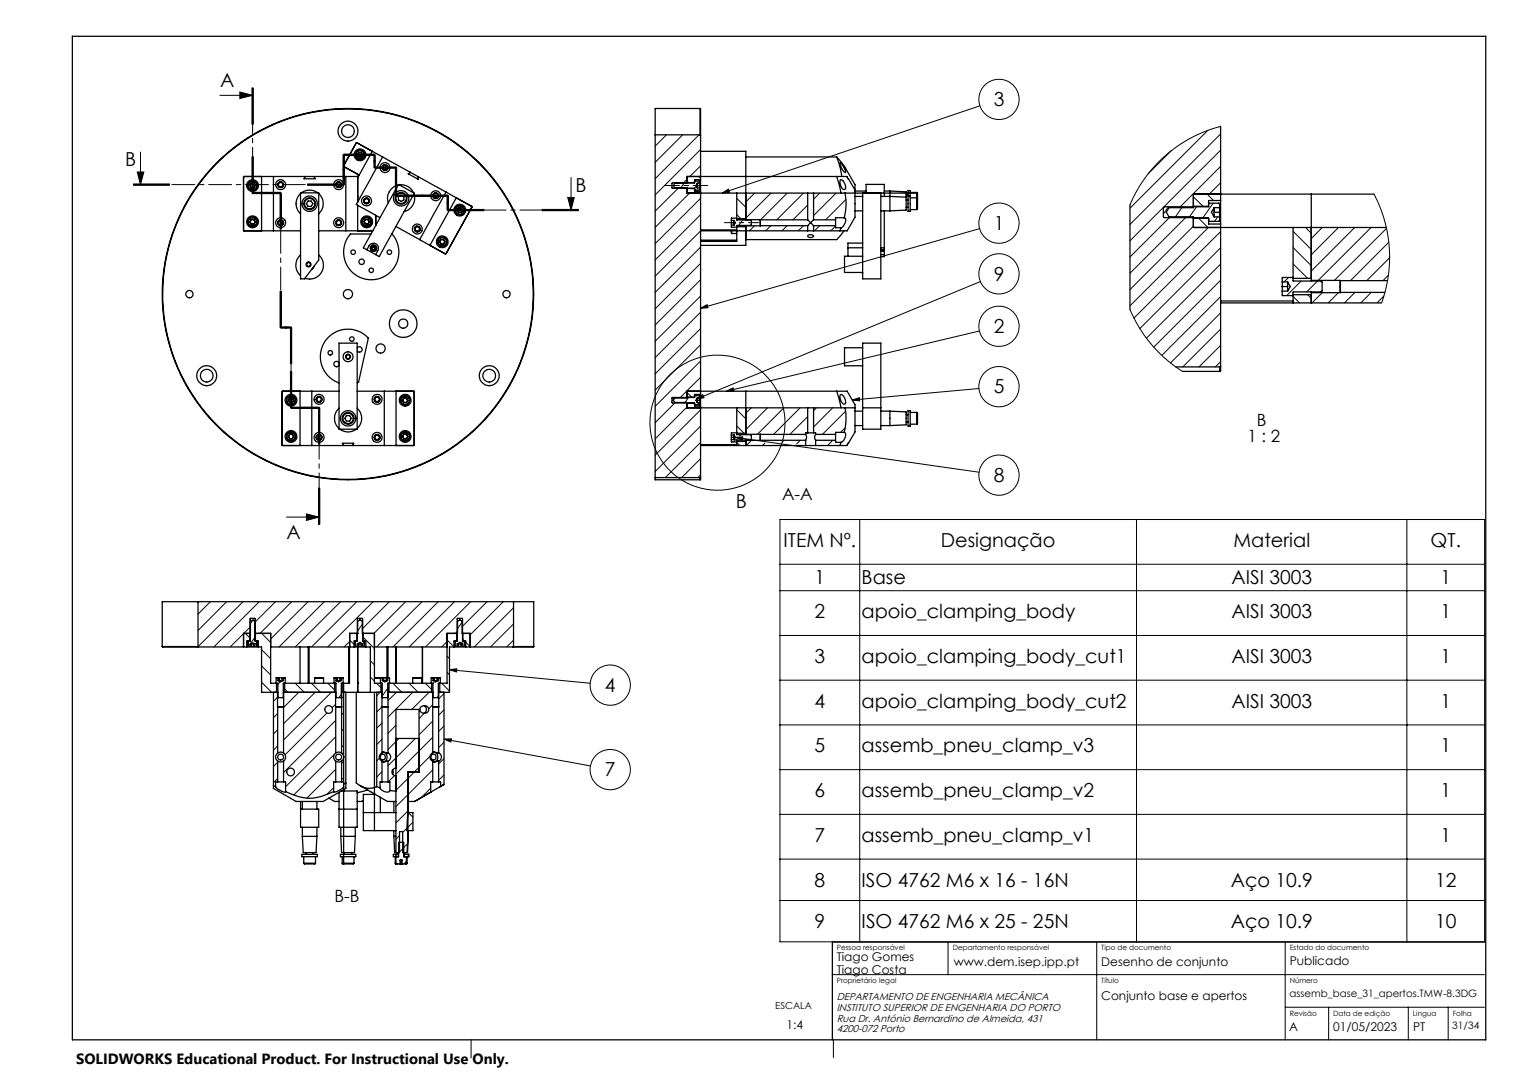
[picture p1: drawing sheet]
<svg xmlns="http://www.w3.org/2000/svg" width="420mm" height="297mm" viewBox="0 0 420 297" stroke-linecap="round" stroke-linejoin="round" font-family="sans-serif">
<g fill="none" stroke="#000" stroke-width=".35">
<path d="M20 10h390v277h-390zM98.2 39.5l.4-.1 4.1 2.4M180.8 37.2v94.6M180.8 37.2h12.4M193.2 29.9l.1 .2v7.3M193.2 37.2l.1 .2M193.2 29.9h-12.4v7.3M193.2 29.9v7.3M193.3 37.4v12.2M336.8 34.9v20.4M67.5 48.7l-.3 .3M69.3 50.6h.8l.3 .6-.3 .7h-.8l-.3-.7z"/>
<path d="M72.2 48.7v15M75.5 48.7v15h7.4M75.5 48.7h8.7M75.5 48.7l-8.3 .1v14.9h8.2M76.7 50.7l-.1 .3M82.9 53.4a3.8 3.8 0 0 0 0 5.6M82.9 53.2h5v18.6l-3.9 5.2h-1.1zM83.2 53.2a3.8 3.8 0 0 1 4.5 0M84.2 48.7l-.3 .7h3.1l-.3-.7M84.2 48.7h2.5M85 55.5h.9l.4 .7-.4 .8h-.9l-.4-.8zM86.7 48.7h8.7"/>
<path d="M87.9 53.4a3.7 3.7 0 0 1 0 5.6M94.9 45.7v.3l4.2 2.3M95.4 48.7v15h-7.5M95.4 48.7h3.3M98.7 54.2h.1M98.7 48.7v7.1M98.7 56.7v7M99 42.1h.7l.4 .6-.4 .7h-.7l-.4-.7zM102.7 41.8l-4.4-2.4-3.5 6.5 4.2 2.3-.3 .5M102.7 41.8l-4 7.3M102.7 41.8l2.9 1.5M103.7 59.4v2.8"/>
<path d="M105.6 43.3l-7.3 13.1 6.6 3.7M105.6 43.3l7.6 4.3M105.7 45.7l-.2 .2M107 46.4v.3M109.9 51.1a3.8 3.8 0 0 0-2.8 4.9M109.9 54.3l.8-.4 .7 .4v.9l-.7 .4-.7-.4zM110.2 51a3.8 3.8 0 0 1 3.9 2.2M113.2 47.6l-.6 .4 2.8 1.5v-.7M113.2 47.6l2.2 1.2M114.2 53.5a3.7 3.7 0 0 1-2.7 4.9M115.4 48.8l7.7 4.2M123.1 53l-7.3 13.1"/>
<path d="M123.1 53l2.8 1.6M125.9 54.6l4.3 2.5-7.2 13-4.4-2.4M125.9 54.6l-7.3 13.1M126.5 57.4h.7l.4 .6-.4 .6h-.7l-.3-.6zM130.1 56.9l.1 .4M189.5 52h2.2M189.5 50.4h2.2M191.7 50.4l-6.3 .2 .2 1.4h6.1M191.7 50h1.4v2.5h-1.4M191.7 52v.8h1.6M192.4 50.6v1.3M192.4 50.6h.7"/>
<path d="M192.4 51.9h.7M192.4 50.6l-.3 .6 .3 .7M192.4 51.2h.7M193.3 49.6v3.2M193.3 49.6h-1.6v.8M193.3 41.8h12.5v18.8M193.3 52.8v56.1M203.3 53.3v7.4h3.9l.1 1.4-4 .2v4.3h-10M205.8 43.3h25.1M222.9 53.3h1.6M222.9 53.3v7.4M224.5 53.3h8.7"/>
<path d="M224.5 53.3v7.4M230.9 43.3l1 3.3 .4 2.1M230.9 43.3l2.2 2.9M230.9 48.7l1.2 4.6M230.9 48.7h2.8l2.2 3.8M230.9 48.7h-41.4v1.9h-3.3l-.4 .6 .4 .7h3.3v1.4h33.4M231.8 44.9l.8 .7a2.4 2.4 0 0 1 .7 2.1 3.6 3.6 0 0 1-1.5-2.8zM231.9 49.7l.1-.1a1.93 1.93 0 0 1 1.1 2.7 1.73 1.73 0 0 1-1.3-1.8zM233.2 46.1l2.7 4.9v1.5M233.2 53.3l.3 3.4-.5 3.4M233.2 53.3h2.7M235.9 53.3v6.7l-2.1 3.7"/>
<path d="M235.9 52.5v.8M235.9 52.7h3.1M235.9 58.2h2.2M235.9 54.2h2.2M236 53.3h9.6M238.1 53.2h5v23.8h-5zM239 53.2v-2.3h5v3.3M243.1 58.2h2.5M243.1 54.2h2.5M244 52.7h1.6M244 58.2v12.6h-.9M245.6 53.3v.9"/>
<path d="M245.6 53.3h4.4M245.6 52.7v.6M245.6 52.7l4.4 .2v.4M245.6 54.2v4M245.6 54.2l4.4 .2M250 53.3v1.1M250 54.4v3.6l-4.4 .2M250 53.7h.6M250 57.2h.6M250 55.2h.6M250.6 53.3v.8M250.6 53.3v-.7h.6v1.5"/>
<path d="M250.6 54.1v4.2h.6v-4.2M250.6 54.1h.6M250.6 53.3h2.4M251.2 53.1h1.8M251.2 57.9h1.8M251.2 54.6h1.8M253 53.1l.2 .1v1.6M253 54.6l.2 .2M253 53.3v1.3M253 53.1v.2M253 54.6v3.3M253.2 54.8v2.9l-.2 .2"/>
<path d="M311.8 56.5v28.9M329.3 56.9h4.2M333.5 56.1l3 .1v4.8l-3 .1M335 57.3v2.6M335 57.3h1.5M335 57.3l-.7 1.3 .7 1.3M335 59.9h1.5M335 58.6h1.5M336.8 55.3h-3.3v1.8h-12.2l-.3 .3v2.4l.3 .3h12.1l.1 .1M336.8 55.3v6.5M361.8 53.6v23.8M379.2 53.6h-49.9v3.7h-6.7l-.8 1.3 .8 1.2h6.7v3h53.3"/>
<path d="M67.2 63.5l.3 .2M69.3 60.6h.8l.3 .6-.3 .7h-.8l-.3-.7zM82.9 70.3a3.8 3.8 0 0 0 0 5.8M86.7 73.4l-.7 1M87.9 70.3a3.8 3.8 0 0 1 .8 4.9 3.8 3.8 0 0 1-4.6 1.6M95.5 63.7h7.4M100.8 60.6h.8l.3 .6-.3 .7h-.8l-.3-.7zM101.2 68.9a2.15 2.15 0 0 1 1.8-1.8 1.36 1.36 0 0 1 1.2 2.1l-.6 1.1M101.2 68.9l-.9-.5 9.7-17.5 4.3 2.4-9.7 17.5-1-.5M101.2 68.9l2.4 1.4M102.4 64.6h-5.7a7.6 7.6 0 0 0 .5 10.5 7.6 7.6 0 0 0 10.5 0 7.6 7.6 0 0 0 .4-10.5M102.8 68.1h.5l.2 .4-.2 .4h-.5l-.2-.4z"/>
<path d="M109.3 62.5l6.5 3.6M115.9 66.2l2.7 1.5M121.7 66.1h.7l.4 .6-.4 .7h-.7l-.4-.7zM123.2 69.9l-.4 .1M193.3 63.7h29.6M193.3 66.3h10M193.3 63.5h10M201.8 63.7l.1 .7M201.8 62.1h.8M201.8 60.9h.8M201.8 61.5h.8M201.9 63.7v.7"/>
<path d="M201.9 64.4h1.4M202.6 60.9v1.2M202.6 60.9l.3 .6-.3 .6M203.3 60.2l-1.5 .1v2.4h1.5M203.3 60.4h2.5M203.3 62.6h2.5M205.8 62.2v.1M205.8 60.6v.1M205.8 62.3v5.4h-12.5M205.8 60.6l17.1 .1M205.8 62.3h4M209.8 62.3v-1.7v1.7"/>
<path d="M209.8 62.3h13.1M209.8 62.3h.1M222.9 60.7l.8 .8M222.9 63.7h1.6M222.9 62.3v1.4M223 65a1.01 1.01 0 0 1 1.5 .3 1.04 1.04 0 0 1-1.6-.2zM223.7 61.5l-.8 .8M223.7 61.5l.8 .8M224.5 60.7l-.8 .8M224.5 63.7h7.3M224.5 62.3v1.4M224.5 62.3h6.1"/>
<path d="M224.5 60.7h6.1M230.6 60.7v1.6M230.6 62.3v.6h1.5M231.8 63.7h2M232.1 62.9l-.3 .8M232.9 63.7l-2 2.4h-25.1M233 60.1a.9 .9 0 0 1 .2 1.4l-.6 1.1-.5 .3M233 60.1h-2.4v.6M234 68.4v2.3M234 68.4h4.1M237.8 75.2l.3 .2M238.1 67.1h-4.1v1.3"/>
<path d="M238.1 70.7h-5.1v4.5h5.1M243.1 68.9h.9M243.1 69.4h.5M243.1 68.4h.9M243.1 70.3h.9M243.6 68.9v.5zM243.6 69.2h.4M329.3 60.3h4.2M333.5 60.2v1.6h3.3M336.8 61.8v39.2M353.8 77.8h1.5M353.8 79.1h1.5"/>
<path d="M355.3 77.8v2.6M355.3 77.8l.8 1.3-.8 1.3M356.8 62.8v14.7l7.8 .1 .2 .3v2.4l-.2 .3h-7.7l-.1 3M356.8 76.6l-3 .1 .1 4.9h2.9M356.8 76.8h5M361.8 77.4v.2M361.8 77.4h8M369.8 77.4v3.4M369.8 77.4l.1 .1M369.9 77.5v3.2M369.9 77.5h13M93.6 94.7h5v23.8h-5z"/>
<path d="M98.6 96.1a.75 .75 0 0 1 1.1-.2 .75 .75 0 0 1 0 1.1 .75 .75 0 0 1-1.1-.1M238.1 96h-5.1v5h5.1M238.1 94.7h5v23.8h-5zM336.8 83.6h44.4M336.8 83.1h20M353.8 80.4h1.5M356.8 81.3h5M361.8 80.6v.2M361.8 80.8v2.8M361.8 80.8h8M369.9 80.7l-.1 .1M369.9 80.7h12.3"/>
<path d="M78.1 108l-.3 .2M79.9 119.8h.8l.3 .7-.3 .6h-.8l-.3-.6zM79.9 109.9h.8l.3 .6-.3 .6h-.8l-.3-.6zM82.8 108v15M86 108h-8.2v14.8l.1 .2h8.1M86 108v15M86 108h7.6M93.6 112.7a3.8 3.8 0 0 0 0 5.6M93.6 100.2a.76 .76 0 0 0-1.2-.3 .76 .76 0 0 0 0 1.2 .76 .76 0 0 0 1.2-.3M93.8 118.5a3.7 3.7 0 0 0 4.5 0M95.6 114.7h.9l.4 .8-.4 .7h-.9l-.4-.7zM98.6 108h7.4v15"/>
<path d="M98.6 112.7a3.8 3.8 0 0 1 0 5.6M98.6 105.7l.4-.2 2.6-12.1a7.6 7.6 0 0 0-12 .9 7.6 7.6 0 0 0 4 11.4M106.1 108h8.2v14.9l-8.3 .1M109.3 108v15M111.4 119.8h.8l.3 .7-.3 .6h-.8l-.3-.6zM111.4 109.9h.8l.3 .6-.3 .6h-.8l-.3-.6zM114.1 108l.2 .2M189.5 109.6h2.2M189.5 111.3h2.2M191.7 109.2l1.4 .1v2.4h-1.4M191.7 111.3v.8h1.6M192.4 109.9v1.2"/>
<path d="M192.4 111.1h.7M192.4 109.9h.7M192.4 109.9l-.3 .6 .3 .6M192.4 110.5h.7M193.3 108.9h-1.6v.8l-6.3 .2 .2 1.3 6.1 .1M193.3 108.9v3.2M193.3 112.1v19.6M203.3 112.6v7.3l4 .2-.1 1.4h-3.9v1.5M203.3 119.5h-1.5v2.5h1.5M203.3 119.6h2.5M205.8 119.9v.1M205.8 108v11.9"/>
<path d="M205.8 119.9h16.5M209.8 119.9v1.7zM222.3 119.9l.1 .1a1.43 1.43 0 0 1-.1 1.5M222.9 119.5h1.6M222.9 112.6h1.6M222.9 112.6v6.9M222.9 119.5h-.6v.4M224.5 112.6v6.9M224.5 119.5h.6v.4M224.5 112.6h8.7M225.1 119.9l-.1 .1a1.4 1.4 0 0 0 .1 1.5M225.1 119.9h5.5"/>
<path d="M230.6 119.9v1.6M230.9 108l1.2 4.6M230.9 108h2.9M230.9 108h-41.4v1.9h-3.3l-.4 .6 .4 .6h3.3v1.5h33.4M231.9 109a1.48 1.48 0 0 1 1.4 1.6v.7l-.3 .3a2.35 2.35 0 0 1-1.1-2.6zM233 119.3a1.36 1.36 0 0 1-.1 2.1l-.8 .7M233 119.3h-2.4v.6M233.2 112.6a15.1 15.1 0 0 1-.2 6.7M233.2 112.6h2.7M233.8 107.9l2.1 3.8v.9M235.9 112.6v6.6l-2.2 3.8h-1.9M235.9 117.5h2.2"/>
<path d="M235.9 113.5h2.2M238.1 112.6h5M243.1 117.5h2.5M243.1 113.5h2.5M245.6 113.5v4M245.6 113.5l4.4 .2v3.6l-4.4 .2M250 116.5h.6M250 114.5h.6M250.6 113.3h.6v4.3h-.6zM251.2 117.1h1.8M251.2 113.8h1.8M253 113.8l.2 .2v3l-.2 .1"/>
<path d="M253 113.8v3.3M324.5 101.3h12.1M326.4 102.5h10.2M336.6 101.3v1.2M336.8 101v1.3l-.2 .2M336.8 101l-.2 .3M77.8 122.7l.3 .3M86 123h8.8M94.8 123l-.3-.7h3.1l-.3 .7M94.8 123h2.5M97.3 123h8.7M104.8 120.6v.4"/>
<path d="M114.3 122.7l-.2 .3M180.8 131.8v.6h12.4M180.8 131.8h12.4M193.2 131.8v.6M193.3 131.7l-.1 .7M193.3 131.7l-.1 .1M193.3 123h29M193.3 122.7h10M201.8 121.4h.8M201.8 120.1h.8M201.8 120.7h.8M202.6 120.1v1.3"/>
<path d="M202.6 120.1l.3 .6-.3 .7M203.3 121.8h2.5M205.8 121.5v.1M205.8 121.6v1.4M222.3 123h2.8M222.3 121.5l-16.5 .1M222.3 121.5v1.5M225.1 123h6.7M225.1 121.5v1.5M225.1 121.5h5.5M230.6 121.5v.6h1.5M232.1 122.1l-.3 .9"/>
<path d="M44.8 178.5l10 .1M44.8 178.5h9.8M54.6 178.5l.2 .1M54.6 166.1h-9.8v12.4M54.6 166.1v12.4M54.6 166.1h87.1M54.8 178.6h13.3M67.2 178.6v-3.8h1.9l.1-3.4a.8 .8 0 0 1 1.1 0v3.4h4.4v13.8h2l.1 4 1.4-.2v-3.8h14.5v3.8l1.4 .2 .1-4h2.2v-10M68.1 178.6h3.2M68.4 178.4h2.5M68.4 176.9v1.5M68.4 178.4h.1"/>
<path d="M68.5 178.4h.1M68.5 176.9v1.5M68.9 176.9h.1M68.9 174.8v2.1M68.9 176.9h-.8v1.7M69 176.9h-.1M69 176.9l.1-6.2 1.3 .1v6.1M69.1 177.7l.6-.2 .6 .2M69.1 177.7h.1M69.1 177.7v.7M69.1 177.7h1.1M69.3 177.7v.7"/>
<path d="M70.1 177.7v.7M70.3 177.7h.1M70.3 177.7v.7M70.4 176.9h.9v1.7M70.4 176.9h.1M70.5 174.8v2.1M70.9 178.4h-.1M70.9 176.9v1.5M70.9 178.4h.1M71.3 178.6h.9v12.5h4.4M74.7 178.6h23M82.8 178.6v10"/>
<path d="M85.1 178.6v10M85.3 178.6v10M96.2 178.6v10M96.5 178.6v-3.8h2.2v-3.4l.6-.3 .7 .3v3.4h3.3v13.8h2.2l.1 4 1.4-.2v-3.8h12.5v3.8l.1 .2 1.4-.2v-3.8h2.4v-13.8h2.9v-3.4l.6-.3 .6 .3v3.4h2.3v3.8M97.7 178.6h3.3M98.1 176.9v1.5h2.5v-1.5M98.5 176.9l.2-6.2 1.4 .1 .1 6.1M98.5 176.9h-.8v1.7M98.5 174.8v2.1M98.7 177.7h1.3M98.7 178.6v12.5M98.7 177.7l-.1 .7"/>
<path d="M98.7 177.7l.6-.4 .7 .4M99 177.7v.7M99.7 177.7v.7M100 177.7l.1 .7M100.2 176.9h.8v1.7M100.2 174.8v2.1M101 178.6h1.2v12.5M103.3 178.6h20.1M106.8 178.6v8.5M107.1 178.6v8.5M109.3 178.6v10M116.6 178.6v10"/>
<path d="M125.3 178.6h3.2M125.3 178.6h-1.3v12.5h-2.9M125.6 176.9l.1 1.5h2.4v-1.5M126 174.8v2.1M126.3 177.7h1.2M126.3 177.7l-.1 .7M126.3 177.7l.6-.4 .6 .4M126.5 177.7v.7M127.2 177.7v.7M127.5 177.7l.1 .7M127.7 176.9l-.1-6.1-1.3-.1-.1 6.2h-.9v1.7M127.7 176.9h.8v1.7"/>
<path d="M127.7 174.8v2.1M128.5 178.6h13.1M141.7 178.5l-.1 .1M141.7 166.1h5.6v12.4M141.7 178.5h5.6M141.7 166.1v12.4M147.3 178.5l-5.7 .1M75.5 191.1v25.7M76.2 188.6l.1-1.5h2.3l.1 1.5M76.3 188.6v2.5M76.6 195.1h1.7M76.6 191.1h.1"/>
<path d="M76.6 191.1v4M76.6 195.1h.1M76.6 195.1h1.6M76.6 195.1v12.8M76.7 187.1l.1 .8M76.8 187.9h1.3M76.8 187.9l.6 .3 .7-.3M77.1 187.1v.8M77.8 187.1v.8M78.2 191.1h.1M78.2 187.1l-.1 .8M78.2 195.1v12.8"/>
<path d="M78.3 191.1h14.3M78.3 195.1h-.1M78.3 191.1v4M78.6 188.6v2.5M86.8 187.1h2.5M86.8 187.1v1.5M89.3 187.1v1.5M92.2 188.6l.1-1.5h2.4v1.5M92.3 188.6v2.5M92.6 195.1h1.7M92.6 191.1h.1M92.6 191.1v4"/>
<path d="M92.6 195.1h.1M92.6 195.1v12.8M92.7 187.1l.1 .8M92.8 187.9h1.3M92.8 187.9l.7 .3 .6-.3M93.1 187.1v.8M93.8 187.1v.8M94.2 191.1h.1M94.2 187.1l-.1 .8M94.3 195.1v12.8M94.3 191.1h11.1M94.3 195.1h.1"/>
<path d="M94.3 191.1v4M94.6 188.6v2.5M94.8 188.6v28.6M95.4 191.1v25M98.3 191.1v25l.8 .6a4.8 4.8 0 0 0 4.2 .7M98.7 191.1h.1M98.7 188.6h.1M103.3 187.1h1.8M103.3 187.1h1.7M103.3 191.1v26.3M104 191.1v26M105 187.1v1.5"/>
<path d="M105.1 187.1h2.4v1.5M105.1 187.1h-.1M105.1 188.6v2.5M105.4 195.1h1.7zM105.4 191.1h.1M105.4 191.1v16.7M105.5 187.1l.1 .8M105.6 187.9h1.3M105.6 187.9l.6 .3 .7-.3M105.9 187.1v.8M106.6 187.1v.8M107 187.1l-.1 .8"/>
<path d="M107 191.1h.1M107.1 191.1v16.7M107.1 191.1h12.3M107.4 188.6v2.5M113.9 187.1h2.5M113.9 187.1v1.5M116.1 195.2a1.14 1.14 0 0 1 1.9-.1 1.14 1.14 0 0 1-.5 1.7 1.12 1.12 0 0 1-1.4-.3 1.12 1.12 0 0 1 0-1.3zM116.4 187.1v1.5M116.9 194.8a1.11 1.11 0 0 1 .8 1 1.11 1.11 0 0 1-.8 1.1M119 188.6v-1.5h2.4l.1 1.5M119.1 188.6v2.5M119.4 195.1h1.7"/>
<path d="M119.4 191.1h.1M119.4 191.1v4M119.4 195.1h.1M119.4 195.1h1.6M119.4 195.1v12.7M119.5 187.1l.1 .8M119.6 187.9h1.3M119.6 187.9l.6 .3 .7-.3M119.9 187.1v.8M120.6 187.1v.8M121 191.1h.1M121 187.1l-.1 .8"/>
<path d="M121 195.1v12.7M121.1 191.1v4M121.1 195.1h-.1M121.4 188.6v2.5M122.5 191.1v25.4M75.4 217.6l6.3 3.6h7.5l5.6-3.2M75.5 216.8v.8M75.5 216.8l.6 .4M76.1 217.2v.1a2.91 2.91 0 0 0 2.7 1.2M76.6 207.9l.1-.1a1.27 1.27 0 0 1 1.5 .1M76.6 215.8h1.6M76.6 210.1h.1a1.43 1.43 0 0 0 1.5 0"/>
<path d="M76.6 207.9a1.38 1.38 0 0 0 0 2.2M76.6 215.8h-.5v1.4M76.6 210.1v5.7M78.2 207.9a1.38 1.38 0 0 1 0 2.2M78.2 215.8h.6v2.7M78.2 210.1v5.7M78.8 218.5a12.6 12.6 0 0 0 11.5 .7l1.8-.7M92.6 207.9a1.38 1.38 0 0 0 0 2.2M92.6 215.8h1.7M92.6 210.1h.1a1.4 1.4 0 0 0 1.6 0M92.6 207.9l.1-.1a1.4 1.4 0 0 1 1.6 .1M92.6 215.8h-.5v2.7"/>
<path d="M92.6 210.1v5.7M93.4 218.8h.2M94.2 218.3h4.4v10h-5v-9.6M94.3 207.9a1.38 1.38 0 0 1 0 2.2M94.3 215.8h.5M94.3 210.1v5.7M94.8 217.2a2.73 2.73 0 0 1-2.7 1.3M94.8 217.2v.7M94.8 218v12.9M95.4 216.1v1.5M95.4 216.1l-.6 .4M95.5 217.6l-.7 .4"/>
<path d="M99.2 216.8l4.1 2.3M99.8 217.1l.2 .1M101.5 218l-2.9 .8M103.3 219.3h-3v10h9M103.3 217.4v1.7M103.3 219.1l3.6 2.1h2.4M103.3 219.2l-.1 .1M103.3 219.3v10M103.3 219.3h.3M103.4 219.1l-.1 .1M104 217.1l-.7 .3M104 217.1l.9 .3"/>
<path d="M104.9 217.4a1.92 1.92 0 0 0 2.7 1v-.2M105.4 207.8a1.31 1.31 0 0 0-.7 1.2 1.31 1.31 0 0 0 .7 1.1M105.4 207.8a1.55 1.55 0 0 1 1.6 .1l.1-.1M105.4 210.1a1.55 1.55 0 0 0 1.6 0h.1M105.4 215.8h1.7M105.4 215.8h-.5v1.6M105.4 210.1v5.7M105.7 207.6a1.39 1.39 0 0 1 1.1 1.4 1.39 1.39 0 0 1-1.1 1.3M107.1 207.8a1.31 1.31 0 0 1 .7 1.2 1.31 1.31 0 0 1-.7 1.1M107.1 215.8h.5v2.4M107.1 210.1v5.7M107.6 218.2l1.7 .2"/>
<path d="M108.3 212.5l.2 .7-.2 .5M109.3 212a1.08 1.08 0 0 0-1.1 1.1 1.08 1.08 0 0 0 1.1 1.1M109.3 203.8h6.3M118.9 218.6l-4.5 2.6M119.1 218.5l-4.7 2.7M119.4 207.8a1.31 1.31 0 0 0-.7 1.2 1.31 1.31 0 0 0 .7 1.1M119.4 210.1a1.55 1.55 0 0 0 1.6 0M119.4 207.8a1.55 1.55 0 0 1 1.6 .1v-.1M119.4 215.8h1.6M119.4 215.8h-.5v2.8M119.4 210.1v5.7M119.7 207.6a1.39 1.39 0 0 1 1.1 1.4 1.39 1.39 0 0 1-1.1 1.3"/>
<path d="M121 207.8a1.28 1.28 0 0 1 .8 1.2 1.28 1.28 0 0 1-.8 1.1M121 215.8h.6v1.3M121 210.1v5.7M121.6 217.1l-2.7 1.5M122.5 216.5l-1.1 .7M122.5 216.5l-.9 .6M82.9 221.2v7.1h5v-5h-5M83.3 235.8h4.3v.7h-4.3zM83.4 230.9h4.1M83.4 230.9l.3 4.4h3.5l.3-4.4M83.4 221.2v2.1M83.4 228.3v2.6"/>
<path d="M83.8 238.3l.2 .2h2.9l.2-.2M83.8 238.3h3.3M83.8 236.5v1.8M84.5 235.3v.5M86.4 235.3v.5M87.1 236.5v1.8M87.5 221.2v2.1M87.5 228.3v2.6M90.7 220.3l1.6 .9h1.3M93.6 223.3h5M93.9 235.8h4.3v.7h-4.3zM94.1 230.9h.7"/>
<path d="M94.1 230.9l.2 4.4h.5M94.1 228.3v2.6M94.4 238.3l.4 .2M94.4 238.3h.4M94.4 236.5v1.8M94.8 230.9v4.4M94.8 230.9h3.2M94.8 238.3v.2M94.8 238.3h2.9M94.8 235.8v2.5M95 235.3v.5M97 235.3v.5"/>
<path d="M97.7 238.3l-.2 .2h-2.7M97.7 236.5v1.8M98 230.9l-.2 4.4h-3M98 228.3v2.6M100.3 220.9l-.5 .3h-1.2M100.3 224.3h9M105 220.1v4.2M108.7 230.9h.6M108.7 230.9l.2 4.4h.4M108.7 221.2v3.1M108.7 229.3v1.6M109.1 238.3l.2 .2"/>
<path d="M109.1 238.3h.2M109.1 236.5v1.8M109.3 235.8h-.8v.7h1.5v-3.9l1.1-.1 .3 .1v3.9h1.3M109.3 238.4l.2 .1M109.3 238.4v.1M109.3 238.5h.2M109.3 238.5h.1M109.3 235.3h.9v-5.7l.5-.1 .4 .1v5.7h1.2M109.3 235.8v2.6M109.3 235.8h.6v.7M109.5 238.5h2.4M109.7 235.3v.5"/>
<path d="M110.4 237.4h.5M110.4 237.4v1.1M110.4 237.4l.3 .1M110.7 237.5v1M110.9 237.4v1.1M110.9 237.4l-.2 .1M111.7 235.3v.5M112.1 238.3l-.2 .2M112.1 238.3h.2M112.1 236.5v1.8M112.3 238.3l-.4 .2M112.3 236.5v1.8"/>
<path d="M112.5 224.3h1.4v5h-1.6zM112.6 230.9l-.3 4.4M112.6 230.9h.1M112.6 230.9v-17.8h3v-17.3h-6.3v39.5M112.6 221.2h1.8M112.7 235.8h.1l-.1 .7M112.7 230.9l-.2 4.4h-.2M112.7 221.2v3.1M112.7 229.3v1.6M112.7 235.8v.7M112.7 235.8h-1.2v.7M409.6 260h-179.9v27"/>
<circle cx="96" cy="36.2" r="1.76"/>
<circle cx="96" cy="36.2" r="2.76"/>
<circle cx="69.7" cy="51.2" r="1.24"/>
<circle cx="69.7" cy="51.2" r="1.18"/>
<circle cx="69.7" cy="51.2" r="1.62"/>
<circle cx="69.7" cy="51.2" r=".63"/>
<circle cx="77.4" cy="51" r=".6"/>
<circle cx="77.4" cy="51" r=".81"/>
<circle cx="77.4" cy="51" r="1.37"/>
<circle cx="77.5" cy="51" r=".75"/>
<circle cx="85.4" cy="56.2" r="2.12"/>
<circle cx="85.4" cy="56.2" r="1.63"/>
<circle cx="85.4" cy="56.2" r="1.41"/>
<circle cx="93.4" cy="51" r=".75"/>
<circle cx="93.4" cy="51" r="1.37"/>
<circle cx="93.4" cy="51" r=".6"/>
<circle cx="93.4" cy="51" r=".81"/>
<circle cx="99.3" cy="42.7" r="1.63"/>
<circle cx="99.3" cy="42.7" r=".64"/>
<circle cx="99.3" cy="42.7" r="1.25"/>
<circle cx="99.3" cy="42.7" r="1.17"/>
<circle cx="101.1" cy="55.4" r=".6"/>
<circle cx="101.1" cy="55.4" r=".81"/>
<circle cx="101.1" cy="55.5" r="1.38"/>
<circle cx="101.2" cy="55.4" r=".75"/>
<circle cx="106.2" cy="46.3" r="1.38"/>
<circle cx="106.2" cy="46.3" r=".62"/>
<circle cx="106.2" cy="46.3" r=".75"/>
<circle cx="106.3" cy="46.3" r=".81"/>
<circle cx="110.7" cy="54.7" r="1.63"/>
<circle cx="110.7" cy="54.7" r="1.43"/>
<circle cx="110.7" cy="54.7" r="2.12"/>
<circle cx="120.2" cy="54" r=".81"/>
<circle cx="120.2" cy="54" r=".61"/>
<circle cx="120.2" cy="54" r="1.38"/>
<circle cx="120.2" cy="54" r=".75"/>
<circle cx="126.9" cy="58" r=".63"/>
<circle cx="126.9" cy="58" r="1.26"/>
<circle cx="126.9" cy="58" r="1.18"/>
<circle cx="126.9" cy="58" r="1.62"/>
<circle cx="69.7" cy="61.2" r="1.25"/>
<circle cx="69.7" cy="61.2" r="1.18"/>
<circle cx="69.7" cy="61.2" r="1.63"/>
<circle cx="69.7" cy="61.2" r=".65"/>
<circle cx="77.4" cy="61.5" r=".82"/>
<circle cx="77.4" cy="61.5" r=".61"/>
<circle cx="77.4" cy="61.5" r="1.38"/>
<circle cx="77.5" cy="61.5" r=".75"/>
<circle cx="85.1" cy="73" r=".68"/>
<circle cx="85.2" cy="73" r=".52"/>
<circle cx="93.4" cy="61.5" r=".75"/>
<circle cx="93.4" cy="61.5" r=".82"/>
<circle cx="93.5" cy="61.5" r="1.39"/>
<circle cx="93.5" cy="61.5" r=".61"/>
<circle cx="97.5" cy="69.6" r=".63"/>
<circle cx="99.8" cy="72.3" r=".75"/>
<circle cx="101.2" cy="61.2" r="1.25"/>
<circle cx="101.2" cy="61.2" r="1.18"/>
<circle cx="101.2" cy="61.2" r=".65"/>
<circle cx="101.2" cy="61.2" r="1.63"/>
<circle cx="102.4" cy="74.6" r=".63"/>
<circle cx="103.1" cy="68.5" r=".81"/>
<circle cx="103.1" cy="68.5" r=".87"/>
<circle cx="103.1" cy="68.5" r=".38"/>
<circle cx="107.4" cy="69.6" r=".63"/>
<circle cx="115.1" cy="63.2" r=".75"/>
<circle cx="115.1" cy="63.2" r=".6"/>
<circle cx="115.1" cy="63.2" r=".81"/>
<circle cx="115.2" cy="63.2" r="1.37"/>
<circle cx="122" cy="66.8" r="1.25"/>
<circle cx="122" cy="66.7" r="1.61"/>
<circle cx="122" cy="66.7" r="1.18"/>
<circle cx="122" cy="66.7" r=".63"/>
<circle cx="52.3" cy="81.2" r="1"/>
<circle cx="91.1" cy="97.4" r=".62"/>
<circle cx="96" cy="81.2" r="51.1"/>
<circle cx="96" cy="81.2" r="51.3"/>
<circle cx="96" cy="81.2" r="1.28"/>
<circle cx="96.1" cy="98.5" r="1.37"/>
<circle cx="96.1" cy="98.5" r=".53"/>
<circle cx="96.1" cy="98.5" r=".69"/>
<circle cx="97.1" cy="93.6" r=".63"/>
<circle cx="105" cy="96.2" r="1.28"/>
<circle cx="111.3" cy="89.3" r="1.27"/>
<circle cx="111.3" cy="89.3" r="3.8"/>
<circle cx="139.8" cy="81.2" r="1.01"/>
<circle cx="57.1" cy="103.7" r="1.75"/>
<circle cx="57.1" cy="103.7" r="2.76"/>
<circle cx="80.3" cy="110.5" r="1.63"/>
<circle cx="80.3" cy="110.5" r="1.25"/>
<circle cx="80.3" cy="110.5" r="1.18"/>
<circle cx="80.3" cy="110.5" r=".63"/>
<circle cx="88" cy="110.2" r="1.38"/>
<circle cx="88.1" cy="110.2" r=".74"/>
<circle cx="88.1" cy="110.2" r=".61"/>
<circle cx="88.1" cy="110.2" r=".81"/>
<circle cx="96.1" cy="115.5" r="2.13"/>
<circle cx="96.1" cy="115.5" r="1.41"/>
<circle cx="96.1" cy="115.5" r="1.63"/>
<circle cx="104" cy="110.2" r="1.37"/>
<circle cx="104.1" cy="110.2" r=".75"/>
<circle cx="104.1" cy="110.2" r=".81"/>
<circle cx="104.1" cy="110.2" r=".61"/>
<circle cx="111.8" cy="110.5" r="1.63"/>
<circle cx="111.8" cy="110.5" r="1.25"/>
<circle cx="111.8" cy="110.5" r="1.18"/>
<circle cx="111.8" cy="110.5" r=".63"/>
<circle cx="135" cy="103.7" r="2.74"/>
<circle cx="135" cy="103.7" r="1.75"/>
<circle cx="80.3" cy="120.5" r="1.63"/>
<circle cx="80.3" cy="120.5" r="1.25"/>
<circle cx="80.3" cy="120.5" r="1.18"/>
<circle cx="80.3" cy="120.5" r=".63"/>
<circle cx="88" cy="120.7" r="1.39"/>
<circle cx="88.1" cy="120.7" r=".73"/>
<circle cx="88.1" cy="120.7" r=".61"/>
<circle cx="88.1" cy="120.7" r=".81"/>
<circle cx="104.1" cy="120.7" r=".74"/>
<circle cx="104.1" cy="120.7" r="1.38"/>
<circle cx="104.1" cy="120.7" r=".81"/>
<circle cx="104.1" cy="120.7" r=".61"/>
<circle cx="111.8" cy="120.5" r="1.63"/>
<circle cx="111.8" cy="120.5" r="1.25"/>
<circle cx="111.8" cy="120.5" r="1.18"/>
<circle cx="111.8" cy="120.5" r=".63"/>
<circle cx="90.7" cy="195.8" r="1.08"/>
<circle cx="77.4" cy="209" r=".81"/>
<circle cx="80.2" cy="213.1" r="1.07"/>
<circle cx="93.5" cy="209" r=".81"/>
<circle cx="105.6" cy="209" r=".77"/>
<circle cx="119.6" cy="209" r=".76"/>
</g>
<g fill="none" stroke="#000" stroke-width=".28">
<path d="M60.7 26.3h9M66.2 25.4l3.5 .9-3.5 .9zM69.5 24.3v10M69.7 24.3v10M69.9 24.3v10M183.9 37.2l-3.1 3.1M188.4 37.2l-7.6 7.6M192.9 37.2l-12.1 12.1M270.4 29.2l-71.1 24.1M333.3 36l-21.5 21.5M336.8 37l-25 24.9M336.8 34.9l-4.1 1.3-4.1 1.9-3.9 2.4-3.4 2.7-3.3 3.4-2.4 3-2 3.2-1.8 3.7"/>
<path d="M36.8 51h10M36.8 50.8h10M36.8 51.1h10M37.9 47.5h1.8l-.9 3.5zM38.8 42v9M69.5 43.3v10M69.7 43.3v10h7.8v10M69.7 53.4h7.8M69.7 53.1h7.8M69.9 43.3v10zM77.3 53.3v10M77.6 53.3v10"/>
<path d="M84.8 51h10v-8.3h8.6v3.6h5.9v7.7h14.2v4h10M84.8 50.8h10M84.8 51.1h10M94.7 42.7v8.3M94.8 42.9h8.6M94.8 42.5h8.6M95 42.7v8.3M103.2 42.7v3.6M103.4 46.4h5.9M103.4 46.1h5.9M103.5 42.7v3.6M109.1 46.3v7.7"/>
<path d="M109.3 54.2h14.2M109.3 53.8h14.2M109.5 46.3v7.7M123.4 54v4M123.5 58.2h10M123.5 57.8h10M123.7 54v4M149.6 58h10M149.6 58.2h10M149.6 57.8h10M156.7 54.5h1.8l-.9 3.5zM157.6 49v9"/>
<path d="M187.3 51.9l-6.5 6.4M188.8 50.5l-1 1.5M189.5 49.5l-1 1.1M189.5 49.9l.5 .5M190.3 53.3l-9.5 9.5M192.1 51.3l-.4 .8M192.4 52.8l.5 .5M192.8 48.7l.5 .5M193.1 50l-.4 .6M193.3 41.3l-12.5 12.5M193.3 45.8l-2.9 2.9M193.3 54.7l-12.5 12.6"/>
<path d="M193.3 59.3l-12.5 12.5M199.3 53.3l1.7-1.1 .3 .9zM203.3 59.2l1.1 1.2M203.3 54.7l2.5 2.5M208.2 53.3l-2.4 2.4M212.8 53.3l-7 6.9M217.2 53.3l-7.3 7.4M221.7 53.3l-7.4 7.4M222.9 56.6l-4.1 4.1M226.2 53.3l-1.7 1.7M230.7 53.3l-6.2 6.2M233 60l-.1 .1"/>
<path d="M233.4 55.1l-5.6 5.6M322.4 57.1l-1.4 2M322.9 59.8l-11.1 11.1M323.1 41.7l-6.2 6.2M326.3 57.1l-2.1 3M327.4 59.8l-15.6 15.6M329.3 54.3l2.7 2.6M330.2 57.1l-2.1 3M333.1 53.6l1.8 1.7M334.8 56.1l-2.8 4M336 59.9l-.9 1.2M336.8 41.4l-25 25.1"/>
<path d="M336.8 45.9l-11.4 11.4M336.8 50.4l-3.1 3.2M379.2 53.6l1.4 2.9 1.3 3.8 .9 3.8 .6 3.9 .1 3.9-.3 3.7-.7 3.9-1.3 4.1M193.3 63.7l-12.5 12.5M193.3 68.2l-12.5 12.5M193.3 72.7l-12.5 12.5M193.3 77.2l-12.5 12.5M203.3 63.7h.1M204.9 60.7l-1 1.5M208.2 62.3l-1.4 1.4M212.7 62.3l-1.4 1.4M217.2 62.3l-1.4 1.4"/>
<path d="M221.7 62.3l-1.4 1.4M226.2 62.3l-1.4 1.4M230.6 62.4l-1.4 1.3M270.3 63.1l-77 22M270.5 77.7l-78.2 32.4M329.3 62.4l-17.5 17.5M330.8 60.3l2.5 2.5M333.4 62.8l-21.6 21.6M336.8 63.9l-23.9 23.9M336.8 68.4l-22.3 22.3M336.8 72.9l-20.4 20.4M336.8 77.4l-18.4 18.4"/>
<path d="M355.6 76.6l-1.2 1.2M356.8 72.8l4.1 4M356.8 68.3l5 5M356.8 63.8l5 5.1M359.1 77.6l-4 4M360.3 62.8l1.5 1.5M363.6 77.6l-3 3M364.9 62.8l-3.1 3.1M369.4 62.8l-7.6 7.5M373.8 62.8l-12 12M378.4 62.8l-14.7 14.6M382.6 63l-14.4 14.4"/>
<path d="M383.1 76l-1.5 1.5M383.2 66.9l-10.5 10.6M383.5 71.2l-6.3 6.3M77.3 80.4v10M77.5 80.4v10h2.8v10M77.5 90.6h2.8M77.5 90.2h2.8M77.6 80.4v10M80.1 90.4v10M80.5 90.4v10M193.3 81.7l-12.5 12.5M193.3 86.2l-12.5 12.5"/>
<path d="M193.3 90.7l-12.5 12.5M193.3 95.2l-12.5 12.5M193.3 99.7l-12.5 12.4M193.3 85.1l1.8-1 .3 .8zM270.3 91.4l-69.9 16.6M311.8 85.4l2.8 5.4 3.6 4.8 4.3 4.2 3.9 2.7M336.8 81.9l-16.2 16.2M336.8 86.4l-13.8 13.8M336.8 90.8l-10.4 10.5M336.8 95.3l-5.9 6M336.8 99.8l-1.4 1.5M356.8 81.8l1.8 1.8"/>
<path d="M360.9 81.3l.9 1M364.9 80.8l-2.8 2.8M369.4 80.8l-2.9 2.8M373.9 80.7l-2.9 2.9M378.4 80.7l-2.9 2.9M381.9 81.7l-1.9 1.9M80.1 102.6v10M80.3 102.6v10h7.8v10M80.3 112.7h7.8M80.3 112.4h7.8M80.5 102.6v10M87.9 112.6v10"/>
<path d="M88.3 112.6v10M186.1 109.7l-.7 1M186.4 111.1l-5.6 5.6M189.5 112.4l-8.7 8.7M189.5 108.3l1.4 1.3M190 109.7l-1.1 1.5M192.3 110.1l1.6-1.2 .4 .9zM192.9 111.1l-.4 .6M193.3 104.1l-5.7 5.8M193.3 113.1l-12.5 12.5M193.3 117.6l-12.5 12.5M200.4 108l1.9-.9 .2 .8z"/>
<path d="M203.3 117.6l2 2M203.3 113.1l2.5 2.5M204.4 120l-.4 .4M207.3 112.6l-1.5 1.5M211.8 112.6l-6 6M216.3 112.6l-7.3 7.3M220.8 112.6l-7.3 7.3M222.9 115l-5 4.9M225.3 112.6l-.8 .8M229.8 112.6l-5.3 5.3M233.2 118.1l-1.2 1.2M233.3 113.5l-6.4 6.4"/>
<path d="M235.2 110.4l1.9-.6 .1 .9zM270.2 107.2l-35 3.2M87.9 134.7v10M88.1 134.7v10M88.3 134.7v10M193.3 122.1l-9.7 9.7M193.3 126.6l-5.2 5.2M193.3 131.1l-.7 .7M202.9 120.7l67.3 9.6M202.9 120.7l2.1-.1-.1 .9zM203.1 121.2l-.7 .8M203.3 122.1l.9 .9"/>
<path d="M207.1 121.8l-1.2 1.2M211.1 122.3l-.7 .7M215 122.9l-.1 .1M216.3 121.5l-.4 .5M220.8 121.5l-.9 1M225.3 121.5l-.2 .3M229.8 121.5l-1.4 1.5M79.1 142.7h9M84.6 141.8l3.5 .9-3.5 .9zM215.2 143.4h194.5v116.6h-194.5zM215.2 155.7h194.5M237.2 143.4v116.6"/>
<path d="M313.6 143.4v116.6M388.2 143.4v116.6M58.1 166.1l-3.5 3.4M62.5 166.1l-7.9 7.9M67.1 166.1l-12.5 12.4M67.2 174.9l-3.7 3.7M67.7 174.8l1.2 1.2M69.1 173l-1.8 1.8M70.1 170.7l-1.1 1.6M70.4 175.8l-1.9 2.6M71.3 178.4l.2 .2M71.5 166.1l-12.5 12.5"/>
<path d="M72.2 179.3l2.5 2.5M72.2 174.8l2.5 2.5M76 166.1l-5.7 5.7M80.5 166.1l-8.7 8.7M85 166.1l-10.3 10.3M89.5 166.1l-12.5 12.5M94 166.1l-12.5 12.5M96.5 177.1l-1.5 1.5M96.5 176.7l1.2 1.2M98.5 166.1l-12.5 12.5M98.7 174.8h.1M100.1 172.2l-1.5 2.1"/>
<path d="M100.2 175.9l3.1 3.1M100.6 177l-.5 .7M103 166.1l-12.5 12.5M107.5 166.1l-7.5 7.5M111.9 166.1l-8.7 8.7M116.5 166.1l-12.6 12.5M120.9 166.1l-12.5 12.5M123.4 177.1l-1.5 1.5M123.4 176.6l1.9 1.9M125.4 166.1l-12.5 12.5M126.3 174.2l-.6 .6M127.6 171.6l-1.4 2.1"/>
<path d="M127.7 176.5l.5 .4M127.7 176.9l-.4 .6M128.5 177.3l1.3 1.2M129.9 166.1l-12.5 12.5M134.4 166.1l-6.9 6.9M138.9 166.1l-9.1 9.1M141.7 167.7l-10.8 10.9M141.7 172.2l-6.3 6.4M141.7 176.7l-1.9 1.9M215.2 163.1h194.5M215.2 175.4h194.5M72.2 188.3l2.8 2.8"/>
<path d="M72.2 183.8l2.5 2.5M76.6 192.4l-1.1 1.2M76.6 196.9l-1.1 1.2M77.3 188.1l-.6 .8M78.2 192.4l-.2 .2M78.6 190.2l.9 .9M81.5 188.6l2.5 2.5M82.4 191.1l-4.2 4.2M85.9 188.6l2.5 2.5M87 191.1l-8.8 8.7M90.2 196.8l-11.5 11.5M90.5 188.6l1.8 1.9"/>
<path d="M91.4 191.1l-13.2 13.2M92.6 194.4l-.9 1M92.6 198.9l-14.4 14.4M92.9 187.9l-.4 .7M94.2 191.7l-.7 .9M94.8 192.2l-.5 .5M94.8 196.7l-.5 .5M102.2 182.4l1.1 1.1M102.2 186.9l1.1 1.1M103.9 188.6l1.2 1.2M104.9 191.1l-.9 .9M105.1 187.1l-.1 .2"/>
<path d="M105.4 195.1l-1.4 1.4M105.4 199.6l-1.4 1.4M107 190l-1.5 2.1M108.4 188.6l2.5 2.5M109.4 191.1l-2.3 2.3M112.9 188.6l2.5 2.5M113.9 191.1l-6.8 6.8M117.1 196.9l-1.5 1.4M117.4 188.6l1.7 1.7M118.4 191.1l-4.8 4.7M119.4 194.6l-1.1 1M119.4 199l-3.8 3.8"/>
<path d="M120 188.1l-.5 .6M121 192.1l-.4 .5M121.9 188.6l2.1 2.1M122.5 191.4l-1.4 1.5M122.5 195.9l-1.5 1.5M123.4 185.6l.6 .7M123.4 181.1l.6 .7M124 184.9l38.9 3.7M124 184.9l2-.3v.9zM215.2 187.7h194.5M76.6 210.4l-1.1 1.2M76.6 201.4l-1.1 1.2"/>
<path d="M76.6 205.9l-1.1 1.2M76.6 214.9l-1.1 1.2M92.1 217.4l-1.9 1.9M92.3 208.2l-11.2 11.2M92.6 203.4l-13.8 13.8M92.6 212.3l-7.9 8M94.8 201.2l-.5 .6M94.8 205.7l-.5 .5M94.8 210.1l-.5 .6M94.8 214.7l-.5 .5M104.7 209.3l-.7 .7M105.4 204l-1.4 1.5"/>
<path d="M105.4 213l-1.4 1.5M108.9 214.1l-1.8 1.7M109.3 200.2l-2.2 2.2M110.1 203.8l-3 3.1M114.6 203.8l-7.5 7.6M118.7 208.7l-9.7 9.7M118.9 217.6l-2.6 2.5M119.4 203.5l-10.1 10.2M119.4 212.5l-10.1 10.1M122.5 204l40.4 7.4M122.5 200.4l-1.5 1.5M122.5 204.9l-1.5 1.5"/>
<path d="M122.5 213.9l-1.5 1.5M122.5 209.4l-1.5 1.5M122.5 204l2.1-.1-.2 .9zM215.2 200.1h194.5M215.2 212.4h194.5M109.5 235.8l-.2 .3M110.2 230.6l-.9 1M110.2 235.2l-.2 .1M112.1 237.7l-.7 .8M112.4 232.9l-2.4 2.5M112.6 223.8l-3.3 3.4M112.6 228.3l-1.5 1.5"/>
<path d="M112.6 224.3l1.3 1.3M113.9 226.9l-1.6 1.7M215.2 224.8h194.5M215.2 237.1h194.5M215.2 248.6h194.5M229.6 269h180M261.6 260v9M302.6 260v27M354.6 260v27M354.6 278h55M366.6 278v9M388.6 278v9"/>
<path d="M399.6 278v9M130 287v5M230 286.9v5"/>
<circle cx="275.7" cy="27.4" r="5.6"/>
<circle cx="275.7" cy="75.6" r="5.6"/>
<circle cx="275.7" cy="61.6" r="5.6"/>
<circle cx="275.7" cy="90.1" r="5.6"/>
<circle cx="198" cy="116.7" r="18.6"/>
<circle cx="275.7" cy="106.7" r="5.5"/>
<circle cx="275.7" cy="131.2" r="5.6"/>
<circle cx="168.4" cy="189.1" r="5.6"/>
<circle cx="168.4" cy="212.4" r="5.6"/>
</g>
<path d="M69.7 24.3v29" fill="none" stroke="#000" stroke-width=".28" stroke-dasharray="6.3 1.3 1.3 1.3" stroke-dashoffset="3.9"/>
<path d="M69.7 53.3h7.8M109.3 46.3v7.7M80.3 112.6h7.8" fill="none" stroke="#000" stroke-width=".28" stroke-dasharray="6.3 1.3 1.3 1.3" stroke-dashoffset="4.4"/>
<path d="M77.5 53.3v37.1" fill="none" stroke="#000" stroke-width=".28" stroke-dasharray="6.3 1.3 1.3 1.3" stroke-dashoffset="-.2"/>
<path d="M103.4 42.7v3.6M77.5 90.4h2.8" fill="none" stroke="#000" stroke-width=".28" stroke-dasharray="6.3 1.3 1.3 1.3"/>
<path d="M80.3 90.4v22.2M88.1 112.6v32.1" fill="none" stroke="#000" stroke-width=".28" stroke-dasharray="6.3 1.3 1.3 1.3" stroke-dashoffset="2.3"/>
<path d="M94.8 51h-58" fill="none" stroke="#000" stroke-width=".28" stroke-dasharray="6.3 1.3 1.3 1.3" stroke-dashoffset="-.4"/>
<path d="M94.8 51v-8.3" fill="none" stroke="#000" stroke-width=".28" stroke-dasharray="6.3 1.3 1.3 1.3" stroke-dashoffset="4.1"/>
<path d="M94.8 42.7h8.6" fill="none" stroke="#000" stroke-width=".28" stroke-dasharray="6.3 1.3 1.3 1.3" stroke-dashoffset="4"/>
<path d="M103.4 46.3h5.9" fill="none" stroke="#000" stroke-width=".28" stroke-dasharray="6.3 1.3 1.3 1.3" stroke-dashoffset="3"/>
<path d="M109.3 54h14.2" fill="none" stroke="#000" stroke-width=".28" stroke-dasharray="6.3 1.3 1.3 1.3" stroke-dashoffset="1.1"/>
<path d="M123.5 54v4" fill="none" stroke="#000" stroke-width=".28" stroke-dasharray="6.3 1.3 1.3 1.3" stroke-dashoffset="6.3"/>
<path d="M123.5 58h36.1" fill="none" stroke="#000" stroke-width=".28" stroke-dasharray="6.3 1.3 1.3 1.3" stroke-dashoffset=".4"/>
<path d="M199.9 61.5h9.4" fill="none" stroke="#000" stroke-width=".28" stroke-dasharray="15.2 1.3 1.3 1.3" stroke-dashoffset="12.4"/>
<path d="M183.4 51.2h11.9" fill="none" stroke="#000" stroke-width=".28" stroke-dasharray="15.2 1.3 1.3 1.3" stroke-dashoffset="11.2"/>
<g fill="#000">
<path d="M66.2 25.4l3.5 .9-3.5 .9zM84.6 141.8l3.5 .9-3.5 .9z"/>
<path d="M37.9 47.5h1.8l-.9 3.5zM156.7 54.5h1.8l-.9 3.5z"/>
<path d="M193.3 85.1l1.8-1 .3 .8zM235.2 110.4l1.9-.6 .1 .9zM200.4 108l1.9-.9 .2 .8zM192.3 110.1l1.6-1.2 .4 .9zM202.9 120.7l2.1-.1-.1 .9zM199.3 53.3l1.7-1.1 .3 .9zM124 184.9l2-.3v.9zM122.5 204l2.1-.1-.2 .9z"/>
</g>
<g font-size="5.3">
<text x="60.7" y="23.9">A</text>
<text x="274.2" y="29.3">3</text>
<text x="34.6" y="45.9">B</text>
<text x="158.8" y="52.9">B</text>
<text x="274.2" y="63.5">1</text>
<text x="274.2" y="77.5">9</text>
<text x="274.2" y="91.9">2</text>
<text x="274.2" y="108.6">5</text>
<text x="274.2" y="133">8</text>
<text x="203.1" y="140.3">B</text>
<text x="79.1" y="148.8">A</text>
<text x="216.2" y="151">ITEM Nº.</text>
<text x="259.6" y="151">Designação</text>
<text x="340.4" y="151">Material</text>
<text x="394.8" y="151">QT.</text>
<text x="224.8" y="161.3">1</text>
<text x="237.8" y="161.3">Base</text>
<text x="339.8" y="161.3">AISI 3003</text>
<text x="397.5" y="161.3">1</text>
<text x="224.8" y="170.6">2</text>
<text x="237.8" y="170.6">apoio_clamping_body</text>
<text x="339.8" y="170.6">AISI 3003</text>
<text x="397.5" y="170.6">1</text>
<text x="224.8" y="183">3</text>
<text x="237.8" y="183">apoio_clamping_body_cut1</text>
<text x="339.8" y="183">AISI 3003</text>
<text x="397.5" y="183">1</text>
<text x="166.9" y="191">4</text>
<text x="224.8" y="195.3">4</text>
<text x="237.8" y="195.3">apoio_clamping_body_cut2</text>
<text x="339.8" y="195.3">AISI 3003</text>
<text x="397.5" y="195.3">1</text>
<text x="224.8" y="207.7">5</text>
<text x="237.8" y="207.7">assemb_pneu_clamp_v3</text>
<text x="397.5" y="207.7">1</text>
<text x="166.9" y="214.3">7</text>
<text x="224.8" y="220">6</text>
<text x="237.8" y="220">assemb_pneu_clamp_v2</text>
<text x="397.5" y="220">1</text>
<text x="224.8" y="232.4">7</text>
<text x="237.8" y="232.4">assemb_pneu_clamp_v1</text>
<text x="397.5" y="232.4">1</text>
<text x="224.8" y="244.8">8</text>
<text x="237.8" y="244.8">ISO 4762 M6 x 16 - 16N</text>
<text x="339.6" y="244.8">Aço 10.9</text>
<text x="396" y="244.8">12</text>
<text x="224.8" y="256.2">9</text>
<text x="237.8" y="256.2">ISO 4762 M6 x 25 - 25N</text>
<text x="339.6" y="256.2">Aço 10.9</text>
<text x="396.1" y="256.2">10</text>
</g>
<g font-size="4.7">
<text x="346.8" y="117.5">B</text>
<text x="344.3" y="122">1 : 2</text>
<text x="215.8" y="138.1">A-A</text>
<text x="92.3" y="248.9">B-B</text>
</g>
<text font-size="4.1" x="21" y="293.7">SOLIDWORKS Educational Product. For Instructional Use Only.</text>
<g font-size="3.3">
<text x="230.9" y="265.2">Tiago Gomes</text>
<text x="230.9" y="268.7">Tiago Costa</text>
<text x="263.2" y="266.5">www.dem.isep.ipp.pt</text>
<text x="303.9" y="266.5">Desenho de conjunto</text>
<text x="355.9" y="266.5">Publicado</text>
<text x="303.9" y="276.1">Conjunto base e apertos</text>
<text x="217" y="283.9">1:4</text>
<text x="355.8" y="284.7">A</text>
<text x="367.9" y="284.7">01/05/2023</text>
<text x="390" y="284.7">PT</text>
</g>
<g font-size="2.8">
<text x="230.9" y="276">DEPARTAMENTO DE ENGENHARIA MECÂNICA</text>
<text x="355.9" y="275.2">assemb_base_31_apertos.TMW-8.3DG</text>
<text x="230.9" y="282">Rua Dr. António Bernardino de Almeida, 431</text>
<text x="230.9" y="279">INSTITUTO SUPERIOR DE ENGENHARIA DO PORTO</text>
<text x="230.9" y="285">4200-072 Porto</text>
<text x="400.8" y="284.1">31/34</text>
</g>
<text font-size="2.7" x="213.9" y="278.6">ESCALA</text>
<g font-size="2">
<text x="230.9" y="262.3">Pessoa responsável</text>
<text x="262.9" y="262.3">Departamento responsável</text>
<text x="303.9" y="262.3">Tipo de documento</text>
<text x="355.9" y="262.1">Estado do documento</text>
<text x="230.9" y="271.3">Proprietário legal</text>
<text x="303.9" y="271.3">Título</text>
<text x="355.9" y="271.3">Número</text>
<text x="355.9" y="280.3">Revisão</text>
<text x="367.9" y="280.3">Data de edição</text>
<text x="389.9" y="280.3">Lingua</text>
<text x="400.9" y="280.3">Folha</text>
</g>
</svg>
